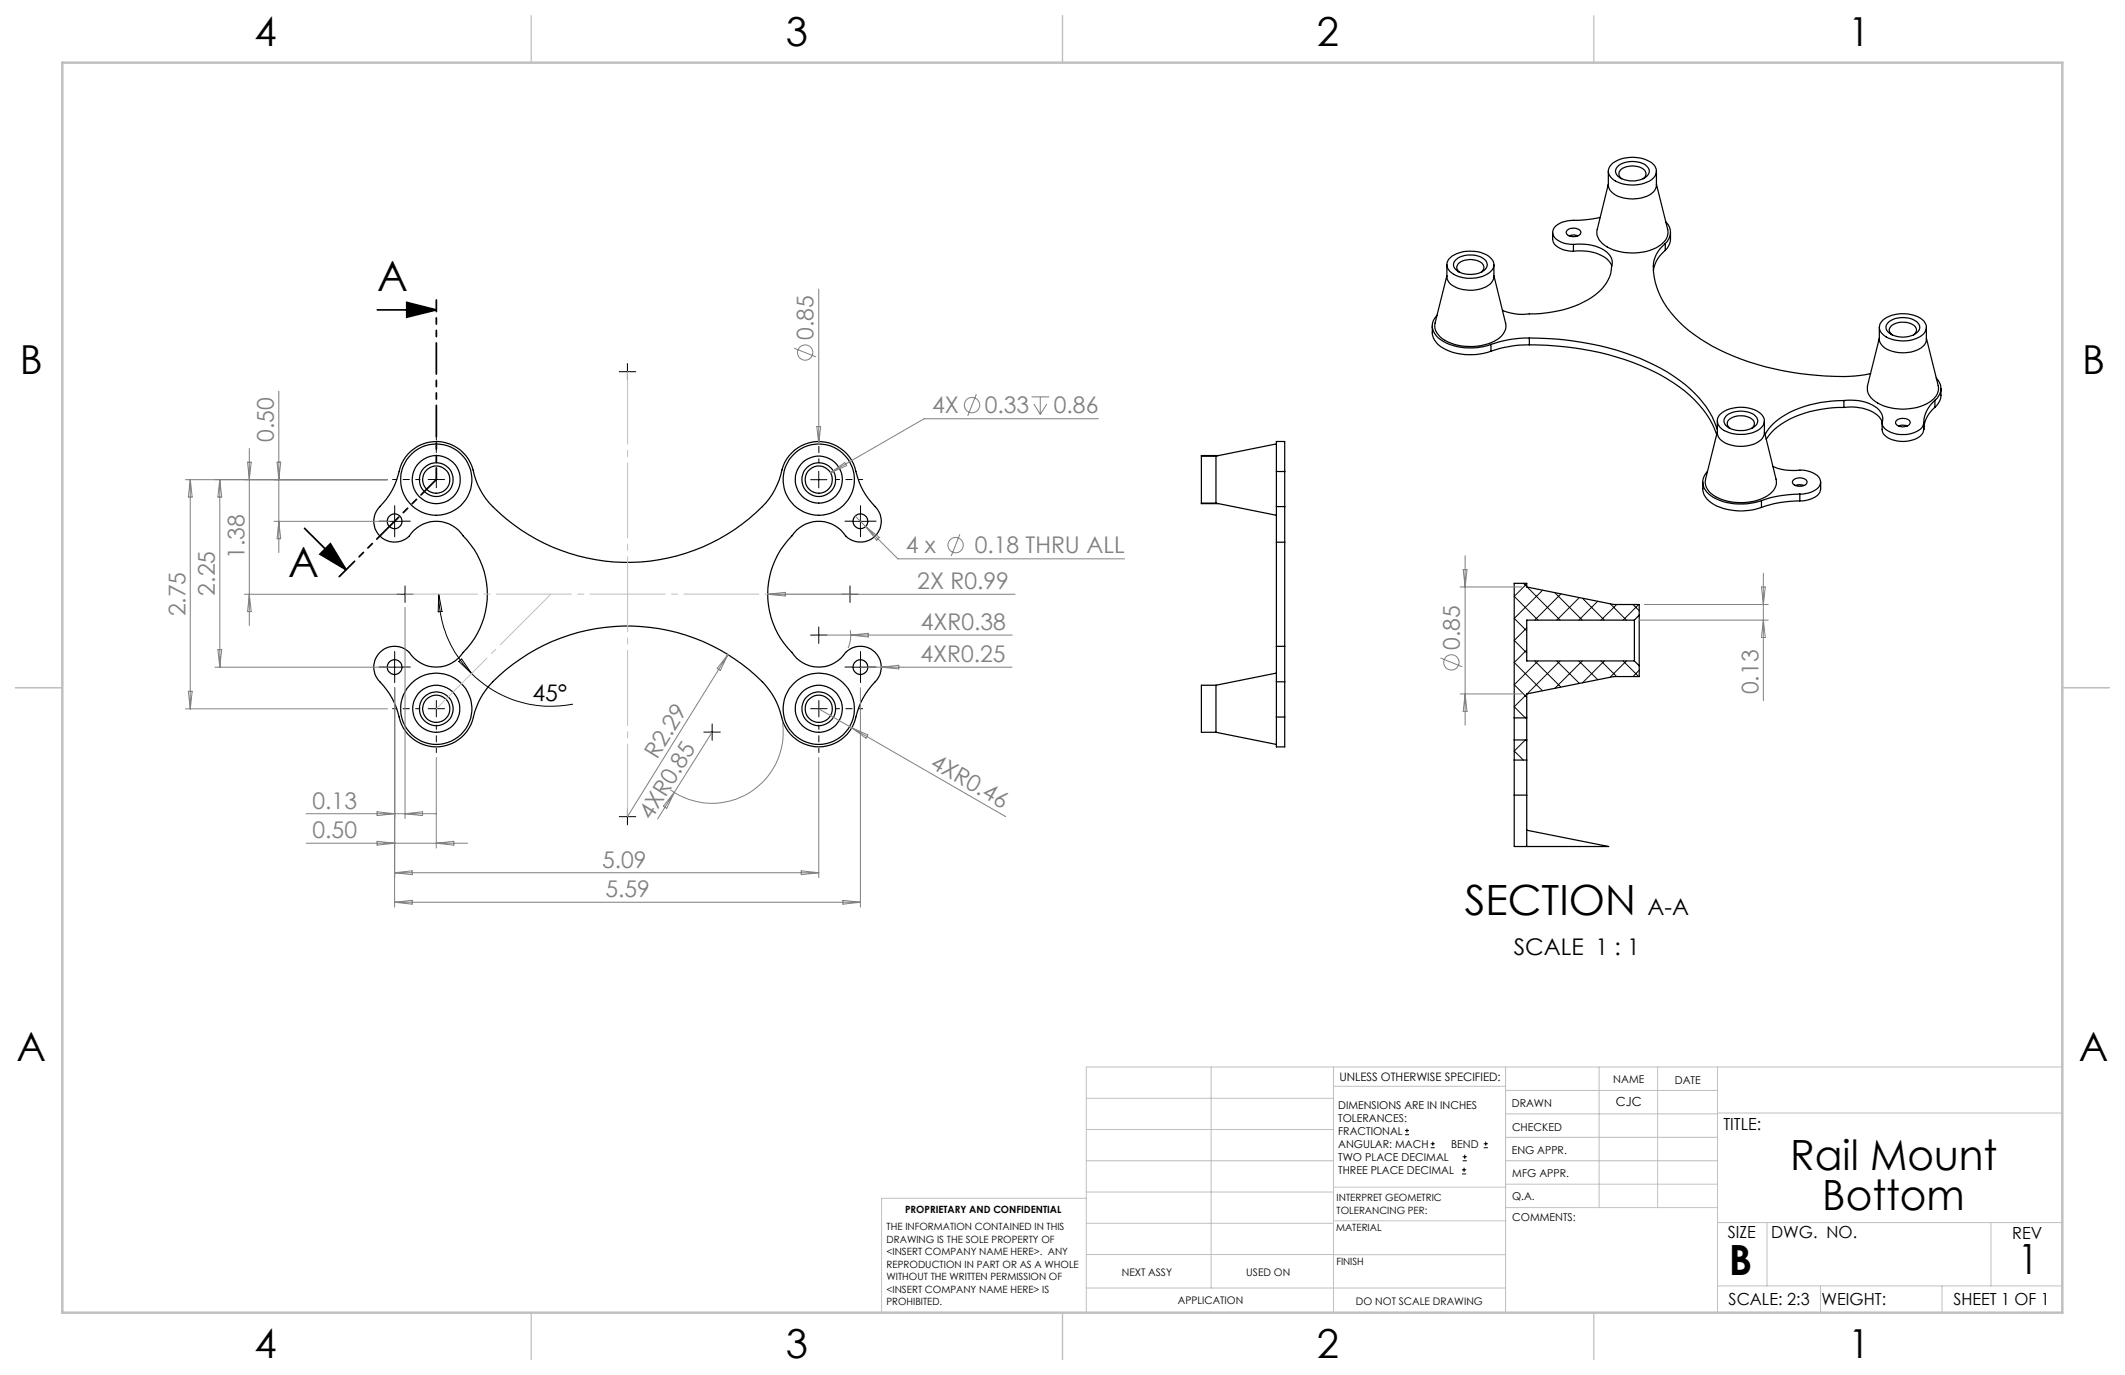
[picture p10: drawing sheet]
<svg xmlns="http://www.w3.org/2000/svg" width="432mm" height="279mm" viewBox="0 0 432 279" stroke-linecap="round" stroke-linejoin="round" font-family="sans-serif">
<g fill="none" stroke="#000" stroke-width=".25">
<path d="M326.8 37.4l-2.2 9.2a3.3 3.3 0 0 0 2 3.6 11 11 0 0 0 11-.5 2.97 2.97 0 0 0 1.3-3.1l-2.3-9.2M326.8 34.8v2.8a3.3 3.3 0 0 0 3 2.6 6.6 6.6 0 0 0 6.4-1.5l.4-1.1v-2.8M327.5 33.4a7.1 7.1 0 0 1 8.5 0 2.06 2.06 0 0 1-.8 3.4 7.3 7.3 0 0 1-7.7-.6 1.82 1.82 0 0 1 0-2.8zM328.6 33.9a4.8 4.8 0 0 1 6.2 0 1.41 1.41 0 0 1-.6 2.3 5 5 0 0 1-5.6-.5 1.24 1.24 0 0 1 0-1.8zM329.5 36.3a1.27 1.27 0 0 1-.5-1.3 1.27 1.27 0 0 1 1.1-1 4.1 4.1 0 0 1 4.1 .6 1.11 1.11 0 0 1-.3 1.7M294 56l-2.4 9.7a3.6 3.6 0 0 0 2.7 3.8 11 11 0 0 0 10.4-.8 2.85 2.85 0 0 0 1.2-3l-2.3-9.7M294 53.8v2.4a2.68 2.68 0 0 0 2.1 2.3 7.2 7.2 0 0 0 6.8-.8l.5-.7 .2-.7v-2.5M294.7 52.4a7 7 0 0 1 8.1-.1 1.94 1.94 0 0 1-.5 3.4 6.9 6.9 0 0 1-7.7-.5 1.82 1.82 0 0 1 .1-2.8zM295.7 52.9a4.9 4.9 0 0 1 6.1 0 1.55 1.55 0 0 1-1 2.5 5.3 5.3 0 0 1-4.8-.4l-.3-.3a1.24 1.24 0 0 1 0-1.8zM296.6 55.3a1.15 1.15 0 0 1-.6-1.1 1.15 1.15 0 0 1 .8-1 4 4 0 0 1 4.5 .5 1.09 1.09 0 0 1-.3 1.6M315.5 47.2a2.5 2.5 0 0 0 1 3l1.5 .6 1.7 .2M318.4 46.9a1.87 1.87 0 0 1 2.8 .3 1.62 1.62 0 0 1-2.3 .8l-.2-.2a.63 .63 0 0 1-.3-.9z"/>
<path d="M318.8 47.9l1-.2 .8 .2M319.7 49.7a8.9 8.9 0 0 1 7.1 1.9 2.45 2.45 0 0 1 .7 2.6 8 8 0 0 1-4.1 6.3 24 24 0 0 1-13.4 3.4l-2.3-.2-2.4-.7M319.7 51a8.9 8.9 0 0 1 7.1 2l.7 1M319.7 49.7v1.3M325.2 44.2a33.2 33.2 0 0 1-6.7 .7 3.2 3.2 0 0 0-3 2.3 2.84 2.84 0 0 0 2.5 2.3l1.7 .2M338.4 49.5a6.4 6.4 0 0 0-2.3 6.8 18.7 18.7 0 0 0 8.1 11.7 48.3 48.3 0 0 0 23.1 8.1 36.8 36.8 0 0 0 12.8-.2M338.4 50.9a6.1 6.1 0 0 0-2.4 4.1M338.4 49.5v1.4M338.5 45.1a2.92 2.92 0 0 1-.1 4.4M339.4 47.2a3.9 3.9 0 0 1-1 3.7M291 66.3a4.3 4.3 0 0 0 2.9 4.8 12.5 12.5 0 0 0 9.1 .3M292 64.1a3.1 3.1 0 0 0 .8 4.9 11.7 11.7 0 0 0 10.2 1"/>
<path d="M303 70v1.4M310.8 68.7a55.7 55.7 0 0 1 28 6.9 23.2 23.2 0 0 1 9.6 10.2l.6 1.5M310.8 68.7a22.1 22.1 0 0 0-7.8 1.3M310.8 70.1a55.3 55.3 0 0 1 28 6.9 22 22 0 0 1 10 11.3M310.8 70.1a24.4 24.4 0 0 0-7.8 1.3M310.8 68.7v1.4M381.9 68.7l-2.4 9.7a2.99 2.99 0 0 0 1.5 3.2 10.7 10.7 0 0 0 11.5-.2 2.97 2.97 0 0 0 1.3-3l-2.4-9.7M381.9 66.5v2.4a3 3 0 0 0 2.7 2.5 6.5 6.5 0 0 0 6.5-1.3l.3-.7v-2.9M382.6 65.1a6.9 6.9 0 0 1 8.4 .2 1.96 1.96 0 0 1-.8 3.1 7.1 7.1 0 0 1-7.7-.5 1.82 1.82 0 0 1 .1-2.8zM383.9 65.3a5 5 0 0 1 5.8 .3 1.4 1.4 0 0 1-.6 2.3 4.8 4.8 0 0 1-5.7-.8 1.33 1.33 0 0 1 .5-1.8zM384.5 68.1a1.15 1.15 0 0 1-.6-1.2 1.15 1.15 0 0 1 .8-1 3.7 3.7 0 0 1 4.6 .7 1.14 1.14 0 0 1-.5 1.5M393.5 76.8a2.96 2.96 0 0 1-.3 4.6"/>
<path d="M394.4 79a3.9 3.9 0 0 1-1.2 3.8M83 92.2a7.8 7.8 0 0 1 8-2.1 7.8 7.8 0 0 1 5.4 6.4 15.1 15.1 0 0 0 5.1 7.7 38.6 38.6 0 0 0 54.8-2.9l1.1-1.8a18.2 18.2 0 0 0 1.7-4.8 7.7 7.7 0 0 1 7.8-5 7.7 7.7 0 0 1 7 6.1 15.1 15.1 0 0 0 4.3 7.6 4.2 4.2 0 0 1-.9 6 4.2 4.2 0 0 1-5.9-1.1 6.5 6.5 0 0 0-10.5 .6 16.7 16.7 0 0 0 0 23.7 6.5 6.5 0 0 0 10.9 0 4.2 4.2 0 0 1 6 0 4.2 4.2 0 0 1 0 5.9 15.4 15.4 0 0 0-4.1 8 7.7 7.7 0 0 1-7.7 5.3 7.7 7.7 0 0 1-7.2-6.1 15.2 15.2 0 0 0-5.2-8.4 38.7 38.7 0 0 0-54.2 2 15.5 15.5 0 0 0-3.4 7.2 7.7 7.7 0 0 1-7.7 5.3 7.7 7.7 0 0 1-7.2-6.1 15.1 15.1 0 0 0-4.3-7.6 4.2 4.2 0 0 1 .9-5.9 4.2 4.2 0 0 1 5.9 1 6.5 6.5 0 0 0 10.5-.6 16.7 16.7 0 0 0 0-23.7 6.5 6.5 0 0 0-10.9 0 4.2 4.2 0 0 1-6 0 4.2 4.2 0 0 1 0-6 15 15 0 0 0 4.1-7.9 7.8 7.8 0 0 1 1.7-2.8zM244.1 92.7v9.5M244.1 92.7h3M247.1 92.7v9.5M247.6 92.6h-3.5v.1M259.4 95.8v7.1M259.4 95.8v-6.1h1.7v6.1M259.4 90.2l-12.3 2.5M259.4 95.8h1.7M261.1 95.8v7.1M346 98a4.3 4.3 0 0 0 2.9 4.8 12.5 12.5 0 0 0 9 .3"/>
<path d="M347 95.8a3.1 3.1 0 0 0 .7 5 12.1 12.1 0 0 0 10.2 .9M349 85.5v2.4a2.68 2.68 0 0 0 2.1 2.3 7.2 7.2 0 0 0 6.7-.8l.5-.7 .2-.7v-2.5M349 87.7l-2.4 9.7a3.6 3.6 0 0 0 2.6 3.8 11 11 0 0 0 10.4-.8 2.85 2.85 0 0 0 1.3-3l-2.4-9.7M349.4 84.4a6.7 6.7 0 0 1 8.6-.1 1.96 1.96 0 0 1-.8 3.1 7.1 7.1 0 0 1-7.6-.5 1.89 1.89 0 0 1-.2-2.5zM350.9 84.3a5 5 0 0 1 5.9 .3 1.44 1.44 0 0 1-.6 2.3 5 5 0 0 1-5.5-.5 1.38 1.38 0 0 1 .2-2.1zM351.6 87.1a1.15 1.15 0 0 1-.6-1.2 1.15 1.15 0 0 1 .8-1 3.7 3.7 0 0 1 4.6 .8 1.18 1.18 0 0 1-.5 1.4M360.3 94.8a11.4 11.4 0 0 0 6 .7 4.5 4.5 0 0 1 3.5 1.8 1.91 1.91 0 0 1-1.3 2.5l-1 .4-1.8 .2M364.3 97.6a1.87 1.87 0 0 1 2.9 .3 1.46 1.46 0 0 1-1.9 .9l-.4-.1a.72 .72 0 0 1-.6-1.1zM364.8 98.7l.6-.2 1.2 .2M370 98a2.52 2.52 0 0 1-1.1 3l-1.4 .6-1.8 .2M374.7 81.4a8.9 8.9 0 0 1 7.1 1.9 2.49 2.49 0 0 1 .6 2.6M374.7 81.4a22 22 0 0 0-14.1 4.4l-1.1 1.2-.8 1.3"/>
<path d="M374.7 82.8a21.7 21.7 0 0 0-14.1 4.4l-1.7 2.1M374.7 82.8a8.7 8.7 0 0 1 7.1 1.9l.7 1.1M374.7 81.4v1.4M382.4 85.9a2.74 2.74 0 0 0 2.5 2.2 5.9 5.9 0 0 0 5.6-1.2l.4-1M382.4 85.9a2.67 2.67 0 0 0 .7 2.7 6 6 0 0 0 7.4-.3l.4-1.1M385.3 85.5a2.05 2.05 0 0 1 2.8 .1 .93 .93 0 0 1-1.2 1.1 1.31 1.31 0 0 1-1.7-1zM385.8 86.6l.6-.2 1.2 .2M390.9 85.9v1.3M393.2 81.4a6.2 6.2 0 0 0-2.3 4.5M393.2 82.8a6 6 0 0 0-2.3 4.4M393.2 81.4v1.4M244.1 102.2v.1h3.5"/>
<path d="M244.1 102.2h3M247.1 102.2l12.3 2.5M259.4 102.9v7.3M259.4 110.2v21.1M259.4 110.2h1.7M259.4 102.9h1.7M261.1 102.9v7.3M261.1 110.2v21.1M357.9 101.7v1.4M365.7 100.4a22.8 22.8 0 0 0-7.8 1.3M365.7 101.8a22.8 22.8 0 0 0-7.8 1.3M365.7 100.4v1.4"/>
<path d="M247.1 139.2v9.6M247.1 139.2h-3v9.6h3M259.4 131.3v7.2M259.4 138.5v7.2M259.4 131.3h1.7M259.4 136.8l-12.3 2.4M259.4 138.5h1.7M261.1 131.3v7.2M261.1 138.5v7.2M332.1 126v8.3M332.1 126h-21.9v8.3h21.9M332.1 134.3l1 1"/>
<path d="M333.1 125v10.3M333.1 125v-2.2h-5.2l-17.7-3.5v-.8h-2.5v27.4M333.1 135.3v2.2h-5.2l-17.7 3.5v4.9M333.1 125l-1 1M247.1 148.8l12.3 2.5M259.4 145.7v6.1h1.7v-6.1M259.4 145.7h1.7M307.7 145.9v4.5M307.7 154.4v7.2M307.7 145.9h2.5M307.7 150.4v4M307.7 150.4h2.5"/>
<path d="M307.7 154.4h2.5M310.2 145.9v4.5M310.2 154.4v7.2M310.2 150.4v4M307.7 161.6v10.4h2.5M307.7 161.6h2.5M310.2 161.6v10.4M310.2 168.7l16.7 3.3h-16.7"/>
<circle cx="88.6" cy="97.5" r="7.2"/>
<circle cx="88.7" cy="97.4" r="3.4"/>
<circle cx="88.7" cy="97.5" r="2.77"/>
<circle cx="88.7" cy="97.5" r="4.9"/>
<circle cx="166.4" cy="97.5" r="7.2"/>
<circle cx="166.4" cy="97.4" r="3.4"/>
<circle cx="166.4" cy="97.5" r="2.77"/>
<circle cx="166.4" cy="97.5" r="4.8"/>
<circle cx="80.2" cy="105.9" r="1.5"/>
<circle cx="174.8" cy="105.9" r="1.5"/>
<circle cx="80.2" cy="135.6" r="1.5"/>
<circle cx="174.8" cy="135.6" r="1.5"/>
<circle cx="88.6" cy="144" r="7.2"/>
<circle cx="88.7" cy="144" r="3.4"/>
<circle cx="88.7" cy="144" r="2.77"/>
<circle cx="88.7" cy="144" r="4.8"/>
<circle cx="166.4" cy="144" r="7.2"/>
<circle cx="166.4" cy="144" r="3.4"/>
<circle cx="166.4" cy="144" r="2.77"/>
<circle cx="166.4" cy="144" r="4.8"/>
</g>
<g fill="none" stroke="#000" stroke-width=".2">
<path d="M125.8 75.5h3.4M127.5 73.9v3.3M164.7 97.5h3.3M166.4 95.8v3.3M78.5 105.9h3.3M80.2 104.2v3.4M82.3 119.1v3.3M172.7 119.1v3.3M173.2 105.9h3.3M174.8 104.2v3.4M309.6 118.5l.6 .7M310.2 118.6l-2.5 2.6 4.8 4.8"/>
<path d="M310.3 119.3l6.7 6.7M313.4 119.9l-5.7 5.8 2.5 2.5M78.5 135.6h3.3M80.2 133.9v3.3M80.6 120.8h3.4M89.1 120.8a22.7 22.7 0 0 0 6.7 16M89.1 120.8l.7 3.4-.8 .1zM93.2 134.4l.6-.5 2 2.9zM95.8 136.8a22.8 22.8 0 0 0 20.6 6.3M164.7 129h3.3M166.4 127.4v3.3M171.1 120.8h3.3"/>
<path d="M173.2 135.6h3.3M174.8 133.9v3.3M310.2 127.6l-2.5 2.5 2.5 2.6M310.2 132.1l-2.5 2.5 5.7 5.8M311.9 134.3l5.3 5.3M312.5 134.3l-4.8 4.8 2.5 2.6M315.9 120.4l5.6 5.6M316.3 134.3l4.6 4.6M317 134.3l-6.7 6.7M317.2 120.7l-5.3 5.3M320.8 134.3l3.9 3.8M320.9 121.4l-4.6 4.6"/>
<path d="M321.5 134.3l-5.6 5.6M321.6 121.6l4.4 4.4M324.7 122.2l-3.9 3.8M325.3 134.3l3.2 3.2M326 134.3l-4.4 4.4M327.2 122.7l3.3 3.3M328.5 122.8l-3.2 3.2M329.8 134.3l3.2 3.2M330.5 134.3l-3.3 3.3M331.8 122.8l1.3 1.3M333 122.8l-3.2 3.2M333.1 136.2l-1.3 1.3"/>
<path d="M143 148.8h3.4M144.7 147.1v3.3M310.2 141.1l-2.5 2.5 2.3 2.3 .2-.3M310.2 150.6l-.2-.2-2.3 2.2 1.9 1.8M125.8 165.9h3.4M127.5 164.3v3.3M285.5 230.6h.8M285.5 229.7h.8M285.9 229.3v.9M290.7 233.2h.8M290.7 232.4h.8M291.1 232v.8"/>
<path d="M297.1 238.5h.8M297.1 237.7h.8M297.2 235.9h.9M297.2 235.1h.9M297.5 237.3v.8M297.6 234.6v.9M301.5 233.2h.8M301.5 232.4h.8M301.9 232v.8"/>
</g>
<g fill="none" stroke="#808080" stroke-width=".2">
<path d="M166.4 58.7v31.5M56.7 79.5v32.8M161.4 70.8l4.4 1.7M37.7 97.5h41M38.7 97.5l.4 3.5h-.8zM38.7 97.5v46.5M44.7 97.5v38.1M44.7 97.5l.3 3.5h-.7zM50.3 93.9h.7l-.3 3.6zM50.7 91.1v36M56.3 93.9h.7l-.3 3.6zM166 86.7h.8l-.4 3.5z"/>
<path d="M168.8 96.1l2.9-2.1 .3 .6zM198.4 80.1l-1.8 4.4M209.6 80.6h3.6M210.1 82.1l1.3 2.1M211.4 80.6v3.6M212.7 82.1l-1.3 2.1M223.2 85.1h-35.4l-19 11M55.7 105.9h23.5M56.7 105.9l.3 3.6h-.7zM173.8 104.9l2.1 2.1M175.9 107l6.6 6.6h46M175.9 107l2.8 2.2-.5 .6z"/>
<path d="M195.1 108.5l-1.8 4.5M296.7 119.3h12.5M297.3 115.7h.8l-.4 3.6zM297.7 112.9v34.5M357.9 119.3h.8l-.4 3.5zM358.3 116.5v25.9M43.7 135.6h35.5M44.3 132h.7l-.3 3.6zM49.7 120.8h31.6M50.7 120.8l.3 3.5h-.7zM80.2 139.7v44.6M82.3 123.4v42.9"/>
<path d="M147.9 133l-20.4 32.9M147.9 133l-1.5 3.2-.7-.4zM156 120.8h50.3M156 120.8l3.6-.4v.7zM166.4 129h39.3M172.8 128.1a6.4 6.4 0 0 1-.5 3.6M172.9 129l3.5-.3v.7zM174.8 139.7v44.6M174.8 135.6h30.8M179.1 135.6l3.5-.4v.7zM292.7 133.7l4.4 1.8M333.1 126h26.2"/>
<path d="M334.1 122.8h25.2M358.3 126l.4 3.5h-.8zM37.7 144h41M38.3 140.5h.8l-.4 3.5zM88.7 153.9v18.4M144.7 148.8l-11.1 17.6M159 146.6a14.5 14.5 0 0 1-6.8 14.5 14.5 14.5 0 0 1-16-.6M166.4 153.9v24.4M166.4 144l6.7 3.9M173.1 147.9l31.3 18M173.1 147.9l3.3 1.4-.4 .7zM296.7 141h12.5"/>
<path d="M297.7 141l.4 3.6h-.8zM62.2 165.3h26.5M62.2 171.3h32.8M76.6 165l3.6 .3-3.6 .4zM76.6 171l3.6 .3-3.6 .4zM80.2 177.3h86.2M80.2 177.3l3.5-.3v.7zM82.3 165.3l3.6-.3v.7zM88.7 171.3l3.5-.3v.7zM137 161l-1.5 3.3-.7-.5zM162.8 177l3.6 .3-3.6 .4zM80.2 183.3l3.5-.3v.7z"/>
<path d="M80.2 183.3h94.6M171.3 183l3.5 .3-3.5 .4z"/>
<circle cx="163.6" cy="71.6" r="1.55"/>
<circle cx="197.5" cy="82.3" r="1.56"/>
<circle cx="194.2" cy="110.8" r="1.56"/>
<circle cx="294.9" cy="134.6" r="1.55"/>
</g>
<path d="M76.7 63h12M82.7 61.5l6 1.5-6 1.5zM61.9 107.4l8.4 8.4M67.1 110.5l3.2 5.3-5.3-3.2z" fill="none" stroke="#000" stroke-width=".35"/>
<g fill="none" stroke="#000" stroke-width=".2" stroke-dasharray="15.2 1.3 1.3 1.3">
<path d="M88.7 97.4v-1.6M88.7 97.4h-1.7M88.7 97.4v1.7M88.7 97.4h1.6M78.5 105.9h-1.5M80.2 104.2v-1.5M80.2 107.6v1.5M81.9 105.9h1.5M173.2 105.9h-1.5M174.9 104.2v-1.5M174.9 107.6v1.5M176.5 105.9h1.5"/>
<path d="M78.5 135.5h-1.5M80.2 133.9v-1.5M80.2 137.2v1.5M81.9 135.5h1.5M173.2 135.5h-1.5M174.9 133.9v-1.5M174.9 137.2v1.5M176.5 135.5h1.5M88.7 144v-1.7M88.7 144h-1.7M88.7 144v1.7M88.7 144h1.6"/>
<path d="M166.4 144v-1.7M166.4 144h-1.7M166.4 144v1.7M166.4 144h1.7"/>
</g>
<path d="M85.3 97.4h-5.5M88.7 94.1v-5.6M166.4 94.1v-5.6M169.7 97.4h5.6M85.3 144h-5.5M88.7 147.3v5.6M166.4 147.3v5.6M169.7 144h5.6" fill="none" stroke="#000" stroke-width=".2" stroke-dasharray="15.2 1.3 1.3 1.3" stroke-dashoffset="14.4"/>
<path d="M88.7 97.4v-36.4" fill="none" stroke="#000" stroke-width=".35" stroke-dasharray="6.3 1.3 1.3 1.3 1.3 1.3" stroke-dashoffset="4"/>
<path d="M88.7 97.4l-19.8 19.8" fill="none" stroke="#000" stroke-width=".35" stroke-dasharray="6.3 1.3 1.3 1.3 1.3 1.3" stroke-dashoffset="1.9"/>
<path d="M127.5 75.5v90.4M82.3 120.7h90.4" fill="none" stroke="#c0c0c0" stroke-width=".2" stroke-dasharray="15.2 1.3 1.3 1.3" stroke-dashoffset=".5"/>
<path d="M88.7 144l23.2-23.3" fill="none" stroke="#c0c0c0" stroke-width=".2" stroke-dasharray="15.2 1.3 1.3 1.3" stroke-dashoffset=".7"/>
<g fill="none" stroke="#c0c0c0" stroke-width=".2">
<path d="M246.1 216.8v44.9M271 216.8v49.9M305.9 216.8v49.9M324.9 216.8v28.6M336.8 216.8v28.6M349 216.8v49.9M419.1 216.8h-198.4v49.9M220.7 235.9h50.3M220.7 229.5h50.3M220.7 223.2h50.3M271 220.7h34.9M305.9 231.1h43.1"/>
<path d="M305.9 226.3h43.1M305.9 221.6h43.1M305.9 235.9h43.1M349 226.2h70.1M220.7 248.6h50.3M220.7 242.2h50.3M220.7 254.9h50.3M220.7 243.5h-41.6v23.2M271 255h34.9M271 248.1h35M271 241.2h35M305.9 240.6h43.1"/>
<path d="M306 245.4h43M349 248.4h70.1M359.1 248.4v12.9M404.6 248.4v12.9M220.7 261.7h85.2M349 261.3h70.1M369.9 261.3v5.4M394.6 261.3v5.4"/>
</g>
<path d="M108 3.2v9.5M215.9 3.2v9.5M323.8 3.2v9.5M3.1 139.7h9.6M419.1 139.7h9.5M108 266.7v9.6M215.9 266.7v9.6M323.8 266.7v9.6" fill="none" stroke="#c0c0c0" stroke-width=".25"/>
<path d="M12.7 12.7h406.4v254h-406.4z" fill="none" stroke="#c0c0c0" stroke-width=".5"/>
<path d="M82.7 61.5l6 1.5-6 1.5zM67.1 110.5l3.2 5.3-5.3-3.2z" fill="#000"/>
<g font-size="8.5">
<text x="76.7" y="59.1">A</text>
<text x="58.5" y="117.3">A</text>
<text x="297.6" y="185.9">SECTION</text>
<text x="363.8" y="237.7">Rail Mount</text>
<text x="370.3" y="245.8">Bottom</text>
<text x="351.3" y="259">B</text>
<text x="410" y="258.9">1</text>
</g>
<g font-size="8.1">
<text x="51.7" y="9.3">4</text>
<text x="159.7" y="9.3">3</text>
<text x="267.6" y="9.3">2</text>
<text x="375.6" y="9.3">1</text>
<text x="4" y="76">B</text>
<text x="423.1" y="76">B</text>
<text x="3.3" y="215.7">A</text>
<text x="422.4" y="215.7">A</text>
<text x="51.7" y="276">4</text>
<text x="159.7" y="276">3</text>
<text x="267.6" y="276">2</text>
<text x="375.6" y="276">1</text>
</g>
<g font-size="4.7" fill="#808080">
<text x="165.3" y="69.1" transform="rotate(-90 165.3 69.1)">0.85</text>
<text x="55.7" y="89.8" transform="rotate(-90 55.7 89.8)">0.50</text>
<text x="189.4" y="84">4X</text>
<text x="200.1" y="84">0.33</text>
<text x="214.2" y="84">0.86</text>
<text x="49.7" y="113.6" transform="rotate(-90 49.7 113.6)">1.38</text>
<text x="184.1" y="112.5">4 x</text>
<text x="198.1" y="112.5">0.18 THRU ALL</text>
<text x="186.4" y="119.7">2X R0.99</text>
<text x="37.7" y="125.3" transform="rotate(-90 37.7 125.3)">2.75</text>
<text x="43.7" y="121" transform="rotate(-90 43.7 121)">2.25</text>
<text x="187.1" y="128">4XR0.38</text>
<text x="187" y="134.6">4XR0.25</text>
<text x="296.7" y="132" transform="rotate(-90 296.7 132)">0.85</text>
<text x="357.3" y="141.1" transform="rotate(-90 357.3 141.1)">0.13</text>
<text x="133.5" y="154.4" transform="rotate(-58 133.5 154.4)">R2.29</text>
<text x="188.8" y="155.8" transform="rotate(30 188.8 155.8)">4XR0.46</text>
<text x="63.5" y="164.3">0.13</text>
<text x="132.3" y="166.7" transform="rotate(-58 132.3 166.7)">4XR0.85</text>
<text x="63.5" y="170.3">0.50</text>
<text x="122.4" y="176.3">5.09</text>
<text x="123" y="182.3">5.59</text>
</g>
<g font-size="4.7">
<text x="108.2" y="142.4" transform="rotate(1 108.2 142.4)">45°</text>
<text x="334.8" y="185.9">A-A</text>
<text x="307.6" y="194.1">SCALE 1 : 1</text>
</g>
<g font-size="3.4">
<text x="350.2" y="229.5">TITLE:</text>
<text x="351.1" y="251.6">SIZE</text>
<text x="359.9" y="251.6">DWG. NO.</text>
<text x="408.9" y="251.7">REV</text>
<text x="351.2" y="265.2">SCALE: 2:3</text>
<text x="370.1" y="265.3">WEIGHT:</text>
<text x="396.9" y="265.2">SHEET 1 OF 1</text>
</g>
<text font-size="2.5" x="328.4" y="224.8">CJC</text>
<text font-size="2.4" x="272.2" y="219.7">UNLESS OTHERWISE SPECIFIED:</text>
<g font-size="2.2">
<text x="327.8" y="220.1">NAME</text>
<text x="340.3" y="220.2">DATE</text>
<text x="271.9" y="225.3">DIMENSIONS ARE IN INCHES</text>
<text x="271.9" y="227.9">TOLERANCES:</text>
<text x="307.2" y="224.9">DRAWN</text>
<text x="271.9" y="230.6">FRACTIONAL</text>
<text x="271.9" y="233.2">ANGULAR: MACH</text>
<text x="294.9" y="233.2">BEND</text>
<text x="307.3" y="229.8">CHECKED</text>
<text x="271.9" y="235.9">TWO PLACE DECIMAL</text>
<text x="271.9" y="238.5">THREE PLACE DECIMAL</text>
<text x="307.2" y="234.5">ENG APPR.</text>
<text x="307.3" y="239.2">MFG APPR.</text>
<text x="307.3" y="243.9">Q.A.</text>
<text x="307.3" y="248.1">COMMENTS:</text>
</g>
<g font-size="2.1">
<text x="227.9" y="259.2">NEXT ASSY</text>
<text x="253.3" y="259.2">USED ON</text>
<text x="239.3" y="265">APPLICATION</text>
<text x="275.5" y="265.1">DO NOT SCALE DRAWING</text>
</g>
<g font-size="2">
<text x="271.6" y="244.1">INTERPRET GEOMETRIC</text>
<text x="180.2" y="250">THE INFORMATION CONTAINED IN THIS</text>
<text x="183.9" y="246.4">PROPRIETARY AND CONFIDENTIAL</text>
<text x="271.5" y="250.2">MATERIAL</text>
<text x="271.6" y="246.6">TOLERANCING PER:</text>
<text x="180.2" y="252.5">DRAWING IS THE SOLE PROPERTY OF</text>
<text x="180.2" y="255.1">&lt;INSERT COMPANY NAME HERE&gt;. ANY</text>
<text x="180.2" y="257.6">REPRODUCTION IN PART OR AS A WHOLE</text>
<text x="271.5" y="257">FINISH</text>
<text x="180.2" y="260.1">WITHOUT THE WRITTEN PERMISSION OF</text>
<text x="180.2" y="262.6">&lt;INSERT COMPANY NAME HERE&gt; IS</text>
<text x="180.2" y="265.2">PROHIBITED.</text>
</g>
</svg>
